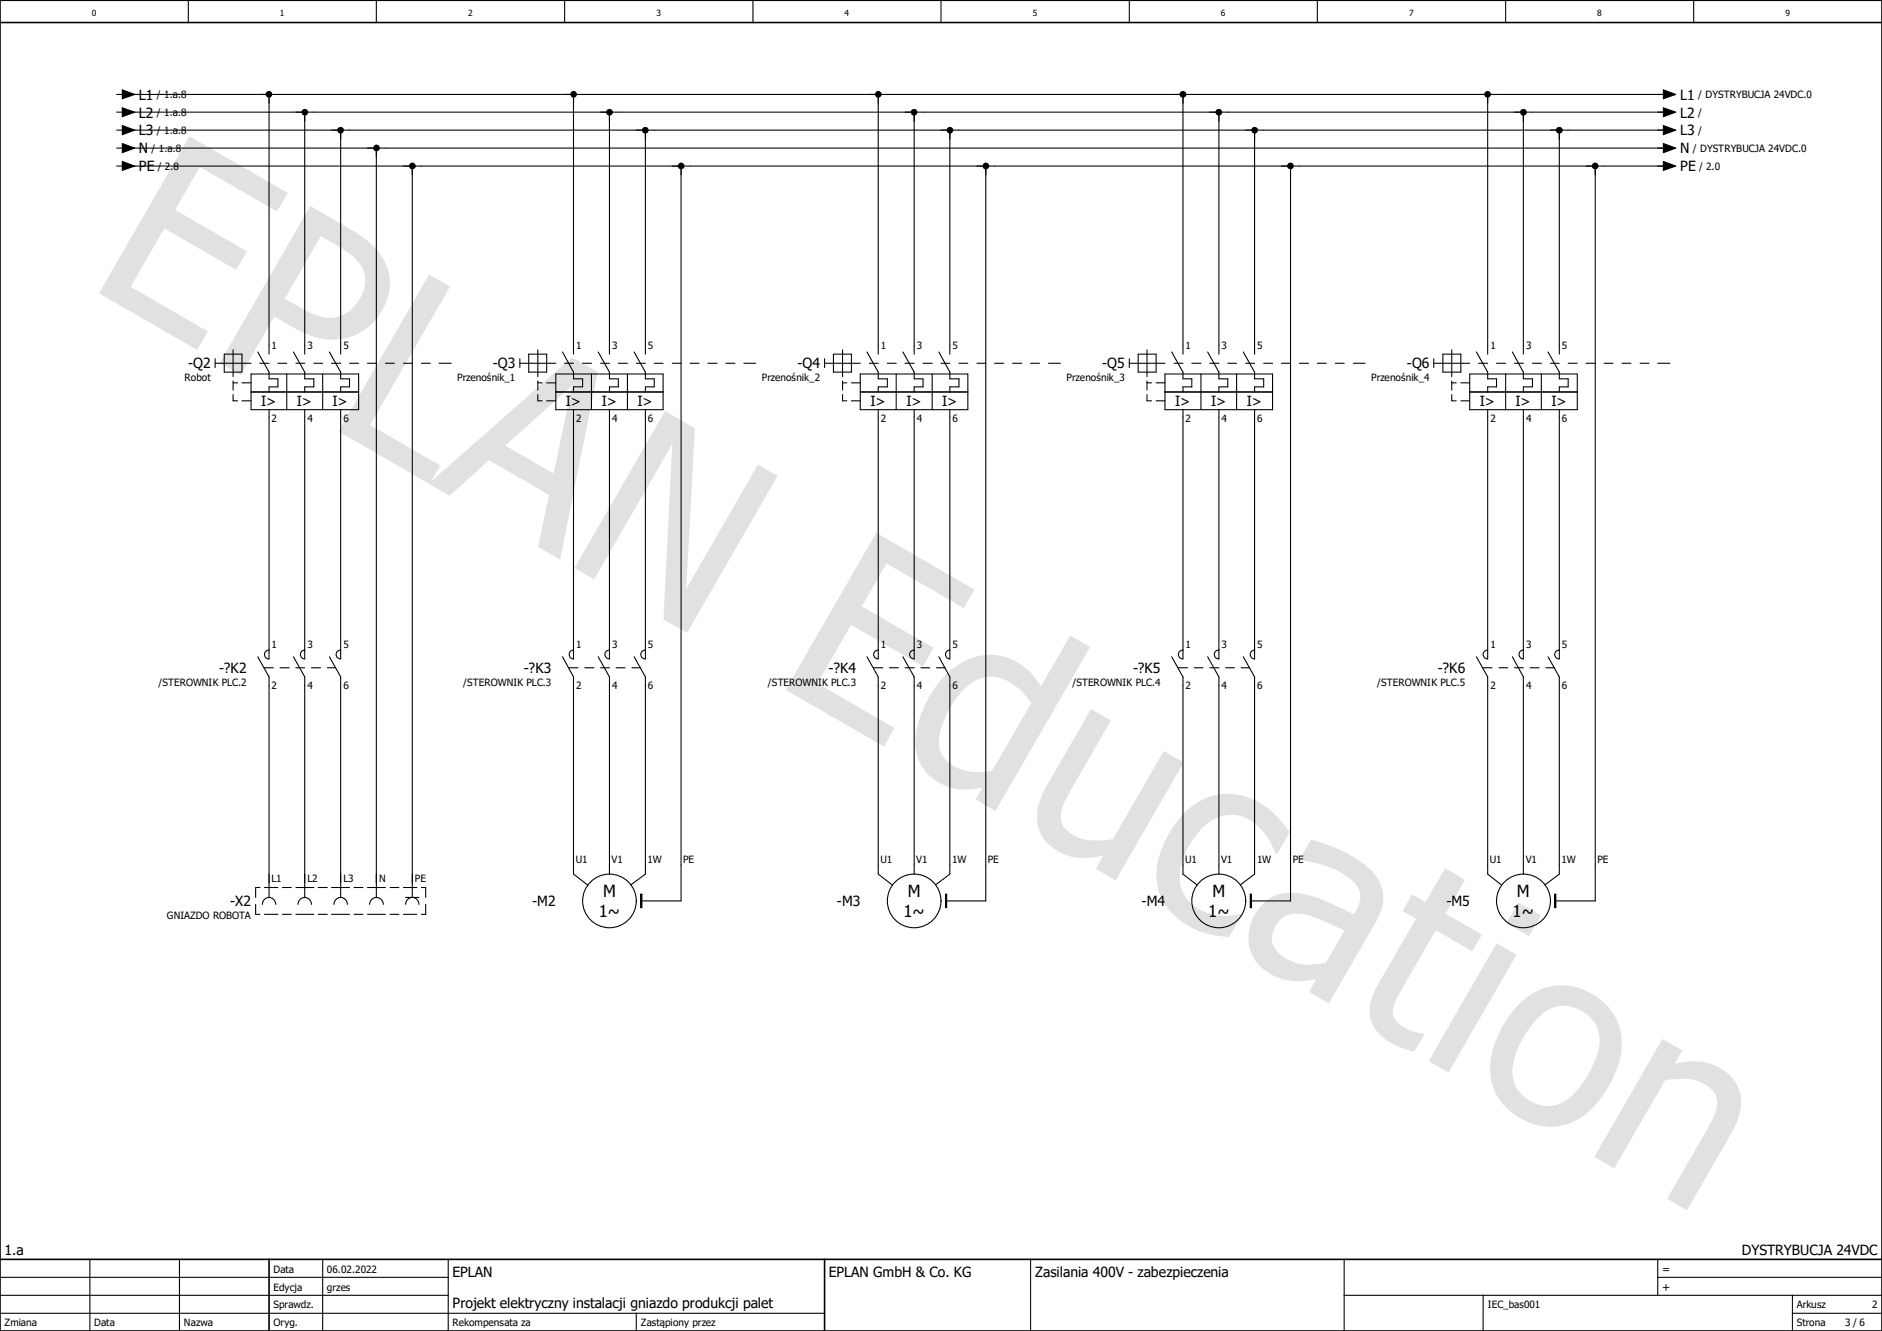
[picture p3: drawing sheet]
<svg xmlns="http://www.w3.org/2000/svg" width="297mm" height="210mm" viewBox="0 0 297 210" stroke-linecap="round" stroke-linejoin="round" font-family="sans-serif">
<path d="M210.1 -.1l-210.1 210.2M0 160.4l70.2 49.6M0 210v.1" fill="none" stroke="#fff" stroke-width=".16"/>
<g fill="none" stroke="#000" stroke-width=".17">
<path d="M29.7 0v3.6M59.4 0v3.6M89.1 0v3.6M118.8 0v3.6M148.5 0v3.6M178.2 0v3.6M207.9 0v3.6M237.6 0v3.6M267.3 0v3.6M14.2 198.7v11.3M28.3 198.7v11.3M50.9 198.7v11.3"/>
<path d="M70.7 198.7v11.3M162.6 198.7v11.3M212.1 198.7v11.3M261.6 198.7v5.7M0 207.2h130.1M0 204.4h70.7M0 201.5h70.7M100.4 207.2v2.8M212.1 204.4h84.9M234.1 204.4v5.6M261.6 201.5h35.4M282.9 207.2h14.1"/>
<path d="M282.9 204.4v5.6"/>
</g>
<path d="M0 3.6h297M0 0h297v210h-297zM0 198.7h297M42.5 198.7v11.3M130.1 198.7v11.3" fill="none" stroke="#000" stroke-width=".25"/>
<path d="M29.9 21.5l15.5 9-1.7 2.9-12.2-7.1-3.9 6.8 11.4 6.6-1.7 2.9-11.4-6.6-5.3 9.3 12.2 7-1.7 2.9-15.5-8.9zM49 32.5l6.2 3.6a12.1 12.1 0 0 1 5.8 5.9 8.4 8.4 0 0 1-2.2 8.9 9.4 9.4 0 0 1-11.2 1.4l-4.3-2.3-5.3 9.2-3.3-1.9zM50.6 37.3l-5.7 9.8 2.3 1.3a8.8 8.8 0 0 0 5.6 1.7 6.1 6.1 0 0 0 4.7-6.9 7.2 7.2 0 0 0-3.6-4.1zM67.7 43.3l3.3 1.9-12.6 21.9 11.1 6.3-1.7 3-14.4-8.3zM67.6 76.3l22.7-19.9 4 2.3-5.9 29.6-3.5-2 1.8-8.2-9.5-5.5-6.2 5.6zM79.7 70.3l7.7 4.4 2.9-13.9zM105 64.9l4.7 2.7-1.4 25.3 11.3-19.6 3.1 1.8-14.3 24.8-3.7-2.2 1.4-27.6-12.3 21.3-3.1-1.8zM138.3 84.1l15.5 8.9-1.7 2.9-12.2-7-3.9 6.8 11.3 6.5-1.6 2.9-11.4-6.5-5.3 9.2 12.2 7.1-1.7 2.9-15.5-9zM149.4 106.4a9.3 9.3 0 0 1 9.9-2.5 9.8 9.8 0 0 1 5 4.4l4.6-8 3.1 1.8-14.9 25.9-3.1-1.8 1.1-1.9a8.7 8.7 0 0 1-9.1-2.7 8.4 8.4 0 0 1-1-8 18.7 18.7 0 0 1 4.4-7.2zM152.1 108.8a14 14 0 0 0-3.9 8.4 4.8 4.8 0 0 0 4.1 4.4 10.4 10.4 0 0 0 4.3 0l6.2-10.7a9.3 9.3 0 0 0-5.7-4.1 5.9 5.9 0 0 0-5 2zM172.2 111.9l3.1 1.8-6.4 11.1a8.6 8.6 0 0 0-1.5 4.4 4 4 0 0 0 3 3 10.8 10.8 0 0 0 5.2 .2l8.1-13.9 3.1 1.8-10.7 18.6-3.2-1.8 1.2-2.1a9.5 9.5 0 0 1-7.1-.7 6.3 6.3 0 0 1-2.9-8l1.1-2.4zM186.7 128.5a9.4 9.4 0 0 1 12.7-1.5 14.8 14.8 0 0 1 4.1 4.3l-2 3.5-.2-.1a9.9 9.9 0 0 0-4.8-5.7 6.1 6.1 0 0 0-7.2 2.1 12 12 0 0 0-3.1 7.5 6.1 6.1 0 0 0 5.1 5.7 10.3 10.3 0 0 0 4.5 0l.2 .1-2 3.5a12.3 12.3 0 0 1-10.6-6 10 10 0 0 1 .4-9.1l1.6-2.7zM201.9 145.2a3.6 3.6 0 0 0-.3 5 7.5 7.5 0 0 0 7.1 1.8l.5-.1 3-5.1-2.4-1.1a10.6 10.6 0 0 0-6-1.5 3.1 3.1 0 0 0-1.9 1zM206.9 132.5a20.8 20.8 0 0 1 9.9 5.3 6 6 0 0 1 .6 7.3l-7.7 13.2-3.1-1.8 1.1-2a10 10 0 0 1-7.9-1.2 6.7 6.7 0 0 1-1.1-9.9 6.4 6.4 0 0 1 7-2.3 36.2 36.2 0 0 1 7.9 3.2 4.3 4.3 0 0 0 .9-3.8 7.3 7.3 0 0 0-3.8-3.3 22.3 22.3 0 0 0-5.6-1.5zM222.9 141.1l2.1 1.2 3.1-5.3 3.1 1.8-3.1 5.4 5.8 3.3-1.5 2.6-5.8-3.3-5.1 8.9a10.4 10.4 0 0 0-1.7 3.8 2.96 2.96 0 0 0 2 2.7 7.7 7.7 0 0 0 2.8 .9l.2 .1-1.6 2.8-1.2-.4a9.5 9.5 0 0 1-5.2-3.6 5.6 5.6 0 0 1-.1-5.2l.8-1.5 6-10.3-2.2-1.3zM236.2 148.8l3.1 1.8-10.7 18.6-3.1-1.8zM239.6 142.4l3.6 2.1-1.9 3.2-3.6-2zM239.5 158.6a9.2 9.2 0 0 1 13.2-.7 9.2 9.2 0 0 1 2.5 10.8 15.8 15.8 0 0 1-6.3 8 9 9 0 0 1-9.8-.8 9 9 0 0 1-3.4-10.6 18.1 18.1 0 0 1 3.8-6.7zM242.6 160.7a15.1 15.1 0 0 0-3.9 7.7 5.6 5.6 0 0 0 3.4 5.6 5.6 5.6 0 0 0 6.4-1.5 15.5 15.5 0 0 0 3.9-7.7 5.6 5.6 0 0 0-6.9-5.9 6.3 6.3 0 0 0-2.9 1.8zM262.4 163.9l3.1 1.9-1.2 2a9.5 9.5 0 0 1 7.8 1.1 6.2 6.2 0 0 1 2.2 7.5l-1.1 2.5-7 12.1-3.1-1.9 6.1-10.5a11.7 11.7 0 0 0 1.8-4.5 3.6 3.6 0 0 0-2.5-3.3 9.8 9.8 0 0 0-5.7-.3l-8 13.8-3.2-1.8z" fill="#e1e1e1"/>
<g fill="none" stroke="#000" stroke-width=".17">
<path d="M18.4 14.9h.9M18.4 17.7h.9M19.3 14.2l2 .7-2 .7zM19.3 17l2 .7-2 .7zM19.3 19.8l2 .7-2 .8zM19.8 14.9h243.3M19.8 17.7h243.3M42.5 14.9v41M48.1 17.7v38.2M90.5 14.9v41M96.2 17.7v38.2M138.6 14.9v41"/>
<path d="M144.3 17.7v38.2M186.7 14.9v41M192.4 17.7v38.2M234.8 14.9v41M240.4 17.7v38.2M262.5 14.2l2 .7-2 .7zM262.5 17l2 .7-2 .7zM262.5 19.8l2 .7-2 .8zM18.4 20.5h.9M18.4 23.4h.9M18.4 26.2h.9M19.3 22.6l2 .8-2 .7z"/>
<path d="M19.3 25.5l2 .7-2 .7zM19.8 20.5h243.3M19.8 23.4h243.3M19.8 26.2h243.3M53.8 20.5v35.4M59.4 23.4v118.2M65.1 26.2v115.4M101.9 20.5v35.4M107.5 26.2v116h-6.4M149.9 20.5v35.4M155.6 26.2v116h-6.4M198 20.5v35.4"/>
<path d="M203.7 26.2v116h-6.4M246.1 20.5v35.4M251.8 26.2v116h-6.4M262.5 22.6l2 .8-2 .7zM262.5 25.5l2 .7-2 .7zM34 57.3h5.6M34 56.6v1.4M35.4 55.9h2.8v2.8h-2.8zM36.8 55.2v4.2M39.6 59h17v5.6h-17zM40.7 55.5l1.8 3.2v1.1h1.4v1.2h-1.4v.8M41 57.3h1.5"/>
<path d="M43.9 57.3h1.4M45.3 59v5.6M46.3 55.5l1.8 3.2v1.1h1.4v1.2h-1.4v.8M46.7 57.3h1.4M49.5 57.3h1.4M50.9 59v5.6M52 55.5l1.8 3.2v1.1h1.4v1.2h-1.4v.8M52.3 57.3h1.5M55.2 57.3h1.4M58 57.3h1.4M60.8 57.3h1.4M63.7 57.3h1.4"/>
<path d="M66.5 57.3h1.4M69.3 57.3h1.9M82 57.3h5.7M82 56.6v1.4M83.4 55.9h2.9v2.8h-2.9zM84.9 55.2v4.2M87.7 59h16.9v5.6h-16.9zM88.8 55.5l1.7 3.2v1.1h1.4v1.2h-1.4v.8M89.1 57.3h1.4M91.9 57.3h1.4M93.3 59v5.6M94.4 55.5l1.8 3.2v1.1h1.4v1.2h-1.4v.8"/>
<path d="M94.8 57.3h1.4M97.6 57.3h1.4M99 59v5.6M100.1 55.5l1.8 3.2v1.1h1.4v1.2h-1.4v.8M100.4 57.3h1.5M103.3 57.3h1.3M106.1 57.3h1.4M108.9 57.3h1.4M111.7 57.3h1.5M114.6 57.3h1.4M117.4 57.3h1.9M130.1 57.3h5.7"/>
<path d="M130.1 56.6v1.4M131.5 55.9h2.9v2.8h-2.9zM133 55.2v4.2M135.8 59h16.9v5.6h-16.9zM136.8 55.5l1.8 3.2v1.1h1.4v1.2h-1.4v.8M137.2 57.3h1.4M140 57.3h1.4M141.4 59v5.6M142.5 55.5l1.8 3.2v1.1h1.4v1.2h-1.4v.8M142.8 57.3h1.5M145.7 57.3h1.4M147.1 59v5.6"/>
<path d="M148.2 55.5l1.7 3.2v1.1h1.4v1.2h-1.4v.8M148.5 57.3h1.4M151.3 57.3h1.4M154.2 57.3h1.4M157 57.3h1.4M159.8 57.3h1.4M162.6 57.3h1.4M165.5 57.3h1.8M178.2 57.3h5.7M178.2 56.6v1.4M179.6 55.9h2.9v2.8h-2.9zM181 55.2v4.2"/>
<path d="M183.9 59h16.9v5.6h-16.9zM184.9 55.5l1.8 3.2v1.1h1.4v1.2h-1.4v.8M185.3 57.3h1.4M188.1 57.3h1.4M189.5 59v5.6M190.6 55.5l1.8 3.2v1.1h1.4v1.2h-1.4v.8M190.9 57.3h1.5M193.8 57.3h1.4M195.2 59v5.6M196.2 55.5l1.8 3.2v1.1h1.4v1.2h-1.4v.8M196.6 57.3h1.4M199.4 57.3h1.4"/>
<path d="M202.2 57.3h1.5M205.1 57.3h1.4M207.9 57.3h1.4M210.7 57.3h1.4M213.6 57.3h1.8M226.3 57.3h5.6M226.3 56.6v1.4M227.7 55.9h2.8v2.8h-2.8zM229.1 55.2v4.2M231.9 59h17v5.6h-17zM233 55.5l1.8 3.2v1.1h1.4v1.2h-1.4v.8M233.3 57.3h1.5"/>
<path d="M236.2 57.3h1.4M237.6 59v5.6M238.7 55.5l1.7 3.2v1.1h1.5v1.2h-1.5v.8M239 57.3h1.4M241.9 57.3h1.3M243.2 59v5.6M244.3 55.5l1.8 3.2v1.1h1.4v1.2h-1.4v.8M244.7 57.3h1.4M247.5 57.3h1.4M250.3 57.3h1.5M253.2 57.3h1.4M256 57.3h1.4"/>
<path d="M258.8 57.3h1.4M261.6 57.3h1.9M36.8 60.1v1.5M36.8 62.3v.9h.7M36.8 60.4h.7M38.2 60.4h1.4M38.2 63.2h1.4M39.6 61.8h17M42.5 64.6v39.4a.7 .7 0 0 1-.8-.7 .7 .7 0 0 1 .8-.7M48.1 64.6v39.4a.7 .7 0 0 1-.7-.7 .7 .7 0 0 1 .7-.7M53.8 64.6v39.4a.7 .7 0 0 1-.8-.7 .7 .7 0 0 1 .8-.7M84.9 60.4h.7"/>
<path d="M84.9 62.3v.9h.7M84.9 60.1v1.5M86.3 60.4h1.4M86.3 63.2h1.4M87.7 61.8h16.9M90.5 64.6v39.4a.7 .7 0 0 1-.7-.7 .7 .7 0 0 1 .7-.7M96.2 64.6v39.4a.7 .7 0 0 1-.7-.7 .7 .7 0 0 1 .7-.7M101.9 64.6v39.4a.7 .7 0 0 1-.8-.7 .7 .7 0 0 1 .8-.7M133 60.4h.6M133 62.3v.9h.6M133 60.1v1.5M134.4 60.4h1.4"/>
<path d="M134.4 63.2h1.4M135.8 61.8h16.9M138.6 64.6v39.4a.7 .7 0 0 1-.7-.7 .7 .7 0 0 1 .7-.7M144.3 64.6v39.4a.7 .7 0 0 1-.7-.7 .7 .7 0 0 1 .7-.7M149.9 64.6v39.4a.7 .7 0 0 1-.7-.7 .7 .7 0 0 1 .7-.7M181 60.4h.7M181 62.3v.9h.7M181 60.1v1.5M182.5 60.4h1.4M182.5 63.2h1.4M183.9 61.8h16.9M186.7 64.6v39.4a.7 .7 0 0 1-.7-.7 .7 .7 0 0 1 .7-.7"/>
<path d="M192.4 64.6v39.4a.7 .7 0 0 1-.8-.7 .7 .7 0 0 1 .8-.7M198 64.6v39.4a.7 .7 0 0 1-.7-.7 .7 .7 0 0 1 .7-.7M229.1 60.4h.7M229.1 62.3v.9h.7M229.1 60.1v1.5M230.5 60.4h1.4M230.5 63.2h1.4M231.9 61.8h17M234.8 64.6v39.4a.7 .7 0 0 1-.7-.7 .7 .7 0 0 1 .7-.7M240.4 64.6v39.4a.7 .7 0 0 1-.7-.7 .7 .7 0 0 1 .7-.7M246.1 64.6v39.4a.7 .7 0 0 1-.7-.7 .7 .7 0 0 1 .7-.7M40.7 103.6l1.8 3.2v34.8"/>
<path d="M41.7 105.4h1.4M44.2 105.4h1.4M46.3 103.6l1.8 3.2v34.8M46.7 105.4h1.4M49.1 105.4h1.5M51.6 105.4h1.4M52 103.6l1.8 3.2v34.8M88.8 103.6l1.7 3.2v31.1l2.3 1.8M89.7 105.4h1.5M92.3 105.4h1.4M94.4 103.6l1.8 3.2v31.1M94.8 105.4h1.4"/>
<path d="M97.2 105.4h1.4M99.7 105.4h1.3M100.1 103.6l1.8 3.2v31.1l-2.3 1.7M136.8 103.6l1.8 3.2v31.1l2.2 1.8M137.8 105.4h1.5M140.4 105.4h1.4M142.5 103.6l1.8 3.2v31.1M142.8 105.4h1.5M145.3 105.4h1.4M147.8 105.4h1.3M148.2 103.6l1.7 3.2v31.1l-2.2 1.7M184.9 103.6l1.8 3.2v31.1l2.2 1.8"/>
<path d="M185.9 105.4h1.5M188.5 105.4h1.4M190.6 103.6l1.8 3.2v31.1M190.9 105.4h1.5M193.4 105.4h1.4M195.9 105.4h1.3M196.2 103.6l1.8 3.2v31.1l-2.3 1.7M233 103.6l1.8 3.2v31.1l2.2 1.8M234 105.4h1.5M236.6 105.4h1.4M238.7 103.6l1.7 3.2v31.1M239 105.4h1.4"/>
<path d="M241.5 105.4h1.4M244 105.4h1.3M244.3 103.6l1.8 3.2v31.1l-2.3 1.7M40.3 142.7v1.6h.7M41 140h-.7v1.6M41.4 142.7a1.06 1.06 0 0 1 1.1-1.1 1.06 1.06 0 0 1 1 1.1M41.7 140h2.2M41.7 144.3h2.2M44.6 140h1.4M44.6 144.3h1.4M46.7 140h2.8M46.7 144.3h2.8"/>
<path d="M47 142.7a1.06 1.06 0 0 1 1.1-1.1 1.06 1.06 0 0 1 1 1.1M50.2 140h1.4M50.2 144.3h1.4M52.3 140h2.9M52.3 144.3h2.9M52.7 142.7a1.06 1.06 0 0 1 1.1-1.1 1.06 1.06 0 0 1 1 1.1M55.9 140h1.4M55.9 144.3h1.4M58 140h2.8M58 144.3h2.8M58.3 142.7a1.08 1.08 0 0 1 1.1-1.1 1.08 1.08 0 0 1 1.1 1.1M61.6 140h1.3"/>
<path d="M61.6 144.3h1.3M63.7 140h2.1M63.7 144.3h2.1M64 141.6h2.1M64 142.7a1.06 1.06 0 0 1 1.1-1.1 1.06 1.06 0 0 1 1 1.1M66.5 140h.7v1.6M67.2 142.7v1.6h-.7M101.1 141.1h.2v2.1h-.2zM101.2 141.1v2.1M149.2 141.1h.2v2.1h-.2zM149.3 141.1v2.1M197.3 141.1h.2v2.1h-.2z"/>
<path d="M197.4 141.1v2.1M245.4 141.1h.1v2.1h-.1zM245.4 141.1v2.1"/>
<circle cx="96.2" cy="142.2" r="4.2"/>
<circle cx="144.3" cy="142.2" r="4.2"/>
<circle cx="192.4" cy="142.2" r="4.2"/>
<circle cx="240.4" cy="142.2" r="4.2"/>
</g>
<g fill="#000">
<path d="M42 14.6a.52 .52 0 0 1 .6-.2 .52 .52 0 0 1 .4 .5h-.5h.5a.52 .52 0 0 1-.7 .5 .52 .52 0 0 1-.3-.8z" fill-rule="evenodd"/>
<path d="M47.6 17.4a.54 .54 0 0 1 .6-.2 .54 .54 0 0 1 .4 .5h-.5h.5a.54 .54 0 0 1-.6 .5 .54 .54 0 0 1-.4-.8z" fill-rule="evenodd"/>
<path d="M90.2 14.4a.54 .54 0 0 1 .9 .5h-.6h.6a.53 .53 0 0 1-.8 .4 .53 .53 0 0 1-.1-.9z" fill-rule="evenodd"/>
<path d="M95.7 17.4a.54 .54 0 0 1 .6-.2 .54 .54 0 0 1 .4 .5h-.5h.5a.54 .54 0 0 1-.6 .5 .54 .54 0 0 1-.4-.8z" fill-rule="evenodd"/>
<path d="M138.3 14.4a.54 .54 0 0 1 .8 .5h-.5h.5a.53 .53 0 0 1-.8 .4 .53 .53 0 0 1 0-.9z" fill-rule="evenodd"/>
<path d="M143.8 17.4a.53 .53 0 0 1 .6-.2 .53 .53 0 0 1 .4 .5h-.5h.5a.53 .53 0 0 1-.7 .5 .53 .53 0 0 1-.3-.8z" fill-rule="evenodd"/>
<path d="M186.2 14.6a.55 .55 0 0 1 .6-.2 .55 .55 0 0 1 .4 .5h-.5h.5a.54 .54 0 0 1-.6 .5 .54 .54 0 0 1-.4-.8z" fill-rule="evenodd"/>
<path d="M191.9 17.4a.53 .53 0 0 1 .6-.2 .53 .53 0 0 1 .4 .5h-.5h.5a.53 .53 0 0 1-.7 .5 .53 .53 0 0 1-.3-.8z" fill-rule="evenodd"/>
<path d="M234.3 14.6a.52 .52 0 0 1 .6-.2 .52 .52 0 0 1 .4 .5h-.5h.5a.52 .52 0 0 1-.7 .5 .52 .52 0 0 1-.3-.8z" fill-rule="evenodd"/>
<path d="M240 17.4a.54 .54 0 0 1 .6-.2 .54 .54 0 0 1 .4 .5h-.6h.6a.54 .54 0 0 1-.7 .5 .54 .54 0 0 1-.3-.8z" fill-rule="evenodd"/>
<path d="M53.3 20.3a.53 .53 0 0 1 .6-.3 .53 .53 0 0 1 .4 .5h-.5h.5a.53 .53 0 0 1-.7 .6 .53 .53 0 0 1-.3-.8z" fill-rule="evenodd"/>
<path d="M59.1 22.9a.54 .54 0 0 1 .8 .5h-.5h.5a.53 .53 0 0 1-.8 .4 .53 .53 0 0 1 0-.9z" fill-rule="evenodd"/>
<path d="M64.8 25.7a.54 .54 0 0 1 .8 .5h-.5h.5a.54 .54 0 0 1-.8 .5 .54 .54 0 0 1 0-1z" fill-rule="evenodd"/>
<path d="M101.4 20.3a.53 .53 0 0 1 .6-.3 .53 .53 0 0 1 .4 .5h-.5h.5a.53 .53 0 0 1-.7 .6 .53 .53 0 0 1-.3-.8z" fill-rule="evenodd"/>
<path d="M107.2 25.7a.54 .54 0 0 1 .8 .5h-.5h.5a.54 .54 0 0 1-.8 .5 .54 .54 0 0 1 0-1z" fill-rule="evenodd"/>
<path d="M149.5 20.3a.53 .53 0 0 1 .6-.3 .53 .53 0 0 1 .4 .5h-.6h.6a.53 .53 0 0 1-.7 .6 .53 .53 0 0 1-.3-.8z" fill-rule="evenodd"/>
<path d="M155.3 25.7a.54 .54 0 0 1 .8 .5h-.5h.5a.54 .54 0 0 1-.8 .5 .54 .54 0 0 1 0-1z" fill-rule="evenodd"/>
<path d="M197.6 20.3a.54 .54 0 0 1 .5-.3 .54 .54 0 0 1 .4 .5h-.5h.5a.54 .54 0 0 1-.6 .6 .54 .54 0 0 1-.3-.8z" fill-rule="evenodd"/>
<path d="M203.4 25.7a.51 .51 0 0 1 .8 .5h-.5h.5a.53 .53 0 0 1-.8 .4 .53 .53 0 0 1 0-.9z" fill-rule="evenodd"/>
<path d="M245.6 20.3a.56 .56 0 0 1 .6-.3 .56 .56 0 0 1 .4 .5h-.5h.5a.55 .55 0 0 1-.6 .6 .55 .55 0 0 1-.4-.8z" fill-rule="evenodd"/>
<path d="M251.3 25.9a.52 .52 0 0 1 .6-.2 .52 .52 0 0 1 .4 .5h-.5h.5a.52 .52 0 0 1-.7 .5 .52 .52 0 0 1-.3-.8z" fill-rule="evenodd"/>
</g>
<path d="M19.3 14.2l2 .7-2 .7zM19.3 17l2 .7-2 .7zM19.3 19.8l2 .7-2 .8zM262.5 14.2l2 .7-2 .7zM262.5 17l2 .7-2 .7zM262.5 19.8l2 .7-2 .8zM19.3 22.6l2 .8-2 .7zM19.3 25.5l2 .7-2 .7zM262.5 22.6l2 .8-2 .7zM262.5 25.5l2 .7-2 .7z" fill="#000"/>
<g font-size="2.6">
<text x="95.2" y="141.6">M</text>
<text x="143.3" y="141.6">M</text>
<text x="191.3" y="141.6">M</text>
<text x="239.4" y="141.6">M</text>
<text x="94.5" y="144.7">1~</text>
<text x="142.6" y="144.7">1~</text>
<text x="190.7" y="144.7">1~</text>
<text x="238.7" y="144.7">1~</text>
</g>
<g font-size="2.2">
<text x="21.9" y="15.7">L1</text>
<text x="265.2" y="15.7">L1</text>
<text x="21.9" y="18.5">L2</text>
<text x="21.9" y="21.4">L3</text>
<text x="265.2" y="18.5">L2</text>
<text x="265.2" y="21.4">L3</text>
<text x="21.9" y="24.2">N</text>
<text x="21.9" y="27">PE</text>
<text x="265.2" y="24.2">N</text>
<text x="265.2" y="27">PE</text>
<text x="29.7" y="58.1">-Q2</text>
<text x="77.8" y="58.1">-Q3</text>
<text x="125.9" y="58.1">-Q4</text>
<text x="173.9" y="58.1">-Q5</text>
<text x="222" y="58.1">-Q6</text>
<text x="41.2" y="64.1">I&gt;</text>
<text x="46.9" y="64.1">I&gt;</text>
<text x="52.5" y="64.1">I&gt;</text>
<text x="89.3" y="64.1">I&gt;</text>
<text x="95" y="64.1">I&gt;</text>
<text x="100.6" y="64.1">I&gt;</text>
<text x="137.4" y="64.1">I&gt;</text>
<text x="143" y="64.1">I&gt;</text>
<text x="148.7" y="64.1">I&gt;</text>
<text x="185.5" y="64.1">I&gt;</text>
<text x="191.1" y="64.1">I&gt;</text>
<text x="196.8" y="64.1">I&gt;</text>
<text x="233.6" y="64.1">I&gt;</text>
<text x="239.2" y="64.1">I&gt;</text>
<text x="244.9" y="64.1">I&gt;</text>
<text x="34.6" y="106.2">-?K2</text>
<text x="82.7" y="106.2">-?K3</text>
<text x="130.8" y="106.2">-?K4</text>
<text x="178.8" y="106.2">-?K5</text>
<text x="226.9" y="106.2">-?K6</text>
<text x="36.3" y="143">-X2</text>
<text x="84" y="143">-M2</text>
<text x="132.1" y="143">-M3</text>
<text x="180.2" y="143">-M4</text>
<text x="228.3" y="143">-M5</text>
<text x=".7" y="198">1.a</text>
<text x="274.9" y="198">DYSTRYBUCJA 24VDC</text>
<text x="71.4" y="201.5">EPLAN</text>
<text x="130.8" y="201.5">EPLAN GmbH &amp; Co. KG</text>
<text x="163.4" y="201.5">Zasilania 400V - zabezpieczenia</text>
<text x="71.4" y="206.5">Projekt elektryczny instalacji gniazdo produkcji palet</text>
</g>
<g font-size="1.8">
<text x="262.3" y="203.7">+</text>
<text x="262.3" y="200.8">=</text>
</g>
<g font-size="1.6">
<text x="24.8" y="15.5">/ 1.a.8</text>
<text x="268" y="15.5">/ DYSTRYBUCJA 24VDC.0</text>
<text x="23.9" y="23.9">/ 1.a.8</text>
<text x="24.8" y="18.3">/ 1.a.8</text>
<text x="24.8" y="21.1">/ 1.a.8</text>
<text x="267.2" y="23.9">/ DYSTRYBUCJA 24VDC.0</text>
<text x="268" y="18.3">/</text>
<text x="268" y="21.1">/</text>
<text x="24.9" y="26.8">/ 2.8</text>
<text x="268.1" y="26.8">/ 2.0</text>
<text x="42.8" y="55.1">1</text>
<text x="48.5" y="55.1">3</text>
<text x="54.2" y="55.1">5</text>
<text x="90.9" y="55.1">1</text>
<text x="96.6" y="55.1">3</text>
<text x="102.2" y="55.1">5</text>
<text x="139" y="55.1">1</text>
<text x="144.7" y="55.1">3</text>
<text x="150.3" y="55.1">5</text>
<text x="187.1" y="55.1">1</text>
<text x="192.8" y="55.1">3</text>
<text x="198.4" y="55.1">5</text>
<text x="235.2" y="55.1">1</text>
<text x="240.8" y="55.1">3</text>
<text x="246.5" y="55.1">5</text>
<text x="29.1" y="60.2">Robot</text>
<text x="72.1" y="60.2">Przenośnik_1</text>
<text x="120.2" y="60.2">Przenośnik_2</text>
<text x="168.3" y="60.2">Przenośnik_3</text>
<text x="216.4" y="60.2">Przenośnik_4</text>
<text x="42.8" y="66.6">2</text>
<text x="48.5" y="66.6">4</text>
<text x="54.2" y="66.6">6</text>
<text x="90.9" y="66.6">2</text>
<text x="96.6" y="66.6">4</text>
<text x="102.2" y="66.6">6</text>
<text x="139" y="66.6">2</text>
<text x="144.7" y="66.6">4</text>
<text x="150.3" y="66.6">6</text>
<text x="187.1" y="66.6">2</text>
<text x="192.8" y="66.6">4</text>
<text x="198.4" y="66.6">6</text>
<text x="235.2" y="66.6">2</text>
<text x="240.8" y="66.6">4</text>
<text x="246.5" y="66.6">6</text>
<text x="42.8" y="102.2">1</text>
<text x="48.5" y="102.2">3</text>
<text x="54.2" y="102.2">5</text>
<text x="90.9" y="102.2">1</text>
<text x="96.6" y="102.2">3</text>
<text x="102.2" y="102.2">5</text>
<text x="139" y="102.2">1</text>
<text x="144.7" y="102.2">3</text>
<text x="150.3" y="102.2">5</text>
<text x="187.1" y="102.2">1</text>
<text x="192.8" y="102.2">3</text>
<text x="198.4" y="102.2">5</text>
<text x="235.2" y="102.2">1</text>
<text x="240.8" y="102.2">3</text>
<text x="246.5" y="102.2">5</text>
<text x="25" y="108.2">/STEROWNIK PLC.2</text>
<text x="42.8" y="108.8">2</text>
<text x="48.5" y="108.8">4</text>
<text x="54.2" y="108.8">6</text>
<text x="73.1" y="108.2">/STEROWNIK PLC.3</text>
<text x="90.9" y="108.8">2</text>
<text x="96.6" y="108.8">4</text>
<text x="102.2" y="108.8">6</text>
<text x="121.2" y="108.2">/STEROWNIK PLC.3</text>
<text x="139" y="108.8">2</text>
<text x="144.7" y="108.8">4</text>
<text x="150.3" y="108.8">6</text>
<text x="169.2" y="108.2">/STEROWNIK PLC.4</text>
<text x="187.1" y="108.8">2</text>
<text x="192.8" y="108.8">4</text>
<text x="198.4" y="108.8">6</text>
<text x="217.3" y="108.2">/STEROWNIK PLC.5</text>
<text x="235.2" y="108.8">2</text>
<text x="240.8" y="108.8">4</text>
<text x="246.5" y="108.8">6</text>
<text x="90.9" y="136.1">U1</text>
<text x="96.5" y="136.1">V1</text>
<text x="102.2" y="136.1">1W</text>
<text x="107.8" y="136.1">PE</text>
<text x="138.9" y="136.1">U1</text>
<text x="144.6" y="136.1">V1</text>
<text x="150.3" y="136.1">1W</text>
<text x="155.9" y="136.1">PE</text>
<text x="187" y="136.1">U1</text>
<text x="192.7" y="136.1">V1</text>
<text x="198.4" y="136.1">1W</text>
<text x="204" y="136.1">PE</text>
<text x="235.1" y="136.1">U1</text>
<text x="240.8" y="136.1">V1</text>
<text x="246.4" y="136.1">1W</text>
<text x="252.1" y="136.1">PE</text>
<text x="42.8" y="139.2">L1</text>
<text x="48.5" y="139.2">L2</text>
<text x="54.2" y="139.2">L3</text>
<text x="59.8" y="139.2">N</text>
<text x="65.5" y="139.2">PE</text>
<text x="26.3" y="145">GNIAZDO ROBOTA</text>
<text x="43.1" y="203.7">Edycja</text>
<text x="43.1" y="200.8">Data</text>
<text x="51.6" y="203.7">grzes</text>
<text x="51.6" y="200.8">06.02.2022</text>
<text x=".7" y="209.3">Zmiana</text>
<text x="14.9" y="209.3">Data</text>
<text x="29" y="209.3">Nazwa</text>
<text x="43.1" y="209.3">Oryg.</text>
<text x="43.1" y="206.5">Sprawdz.</text>
<text x="71.4" y="209.3">Rekompensata za</text>
<text x="101.1" y="209.3">Zastąpiony przez</text>
<text x="234.8" y="206.5">IEC_bas001</text>
<text x="283.5" y="206.5">Arkusz</text>
<text x="283.5" y="209.3">Strona</text>
<text x="291.2" y="209.3">3 / 6</text>
<text x="295.4" y="206.5">2</text>
</g>
<g font-size="1.3">
<text x="14.5" y="2.5">0</text>
<text x="44.2" y="2.5">1</text>
<text x="73.9" y="2.5">2</text>
<text x="103.6" y="2.5">3</text>
<text x="133.3" y="2.5">4</text>
<text x="163" y="2.5">5</text>
<text x="192.7" y="2.5">6</text>
<text x="222.4" y="2.5">7</text>
<text x="252.1" y="2.5">8</text>
<text x="281.8" y="2.5">9</text>
</g>
</svg>
